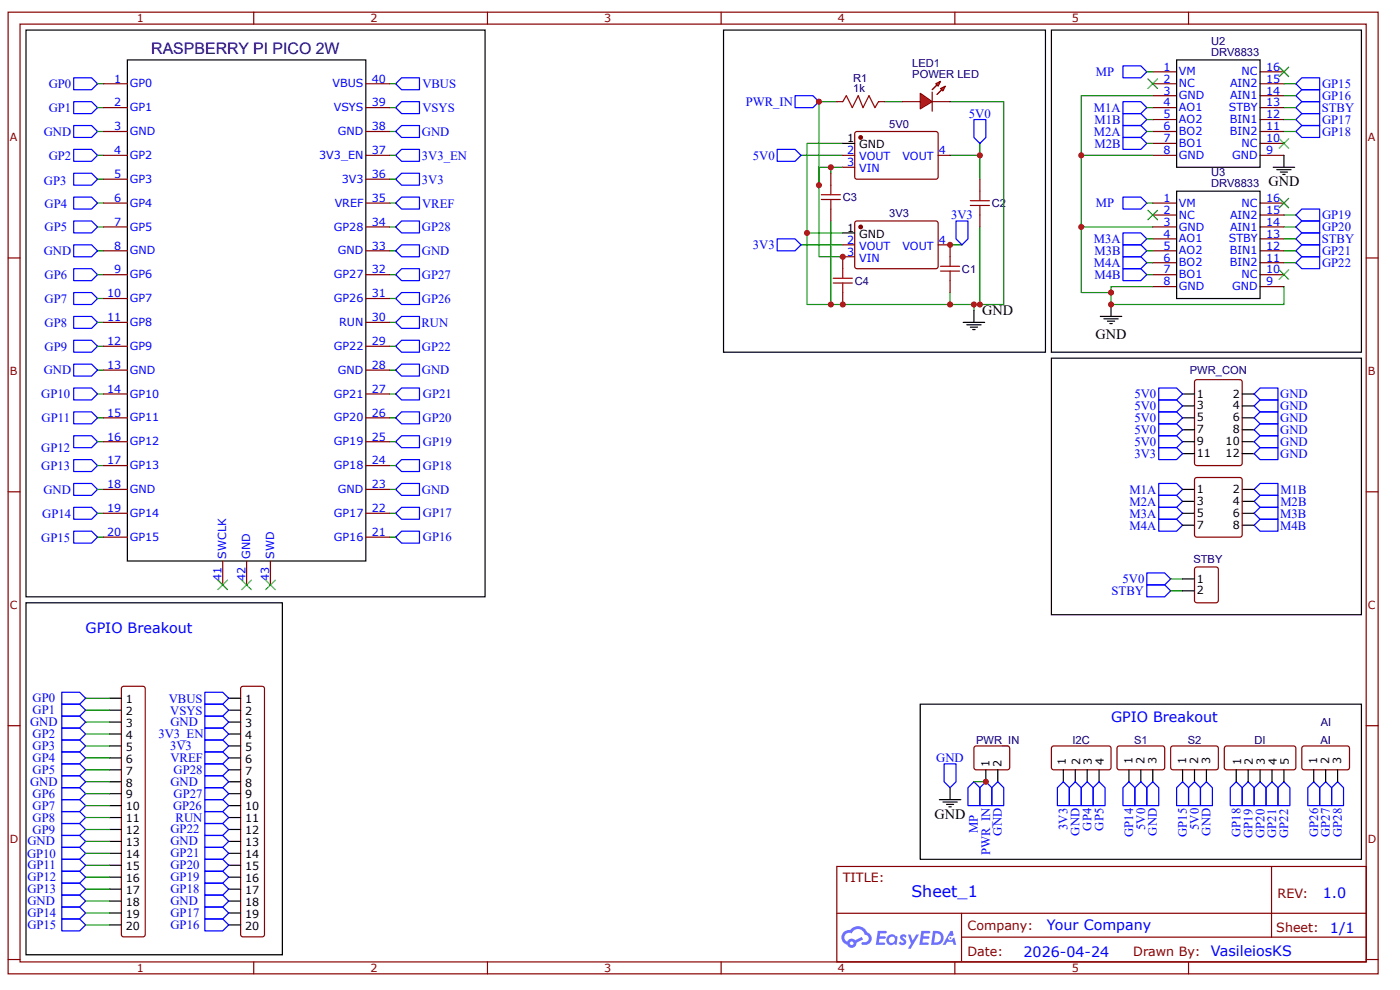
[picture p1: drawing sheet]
<svg xmlns="http://www.w3.org/2000/svg" width="297mm" height="210mm" viewBox="0 0 297 210" stroke-linecap="round" stroke-linejoin="round" font-family="sans-serif">
<g fill="none" stroke="#800" stroke-width=".25">
<path d="M1.7 2.6h290.7v203.9h-290.7zM4.3 5.1h285.5v198.8h-285.5zM53.8 2.6v2.5M103.4 2.6v2.5M153 2.6v2.5M202.6 2.6v2.5M252.1 2.6v2.5M1.7 54.7h2.6M289.8 54.7h2.6M1.7 104.3h2.6M289.8 104.3h2.6M1.7 153.8h2.6"/>
<path d="M289.8 153.8h2.6M177.5 183.7h112.3v20.2h-112.3zM177.6 193.6h112.1M204 198.7h85.7M204 193.6v10.1M269.8 183.7v15M1.7 203.4h2.6M53.8 203.9v2.6M103.4 203.9v2.6M153 203.9v2.6M202.6 203.9v2.6M252.1 203.9v2.6"/>
<path d="M289.8 203.4h2.6"/>
</g>
<g fill="#58f">
<path d="M191.1 198.2l.5-.1 .4 .1 .3 .2-.2 .5a.33 .33 0 0 0-.3-.3 .33 .33 0 0 0-.3 .1v.1a.85 .85 0 0 1 .7 .6 .85 .85 0 0 1-.3 .9l-.7 .1-.6-.4 .4-.4 .5 .3 .2-.1v-.2a.88 .88 0 0 1-.6-1.4z"/>
<path d="M192.6 198.1h.6l.4 1.3 .8-1.3h.6l-1.8 3h-.6l.7-1.1z"/>
<path d="M186.2 197.4h1.7l.2 .1-.1 .3-1.3 .1-.1 .6h1.1l.2 .3-.2 .2h-1.1l-.2 .8h1.3l.1 .3-.1 .2h-1.9z"/>
<path d="M195.5 197.4h1.6l.2 .1v.3l-1.3 .1-.1 .6h1.1l.2 .3-.3 .2h-1.1l-.1 .8h1.2l.1 .3-.1 .2h-1.9z"/>
<path d="M201.6 197.4h.5l.2 .9-.4 .2a.49 .49 0 0 0-.7 .2 .49 .49 0 0 0 .3 .7 .49 .49 0 0 0 .6-.5l.4-.2 .4 1.6h-.6l-.2-.6h-1.2l-.3 .6h-.6z"/>
<path d="M197.9 197.4l-.4 2.9h1a1.51 1.51 0 0 0 1.7-1.5 1.51 1.51 0 0 0-1.8-1.4zM198.4 197.9a1.02 1.02 0 0 1 1.2 1.1 1.02 1.02 0 0 1-1.4 .8z"/>
<path d="M188.5 198.4a1.11 1.11 0 0 0-.3 1.5 1.11 1.11 0 0 0 1.6 .3l.4 .1 .2-1.6-.4-.2a1.01 1.01 0 0 0-1.5-.1zM188.5 199.2a.66 .66 0 0 1 1.3 0 .66 .66 0 0 1-1.3 0z"/>
<path d="M179 197.6a1.58 1.58 0 0 0 .7 2.7 1.01 1.01 0 0 0 1.2 .6 1.01 1.01 0 0 0 .8-1l1.4-.7-.3-.6-1.4 .7a1.02 1.02 0 0 0-1.7 .4 .99 .99 0 0 1-.4-1.4 .99 .99 0 0 1 1.4-.4 1.48 1.48 0 0 1 1.5-.9 1.48 1.48 0 0 1 1.3 1.2 .82 .82 0 0 1 .8 1 .82 .82 0 0 1-1.2 .5l-.3 .2v.3a1.4 1.4 0 0 0 2-.6 1.4 1.4 0 0 0-.9-2 2.19 2.19 0 0 0-3.6-.4l-.8 .1zM180.3 200a.4 .4 0 0 1 .8 0 .4 .4 0 0 1-.8 0z"/>
<circle cx="201.6" cy="198.9" r=".19"/>
</g>
<g fill="none" stroke="#080" stroke-width=".25">
<path d="M20.7 17.8h1.3M82.7 17.8h1.2M243.3 15.2h1.3M272.4 17.8h2.5M20.7 27.9h1.3M20.7 32.9h1.3M20.7 22.8h1.3M20.7 38h1.3M82.7 27.9h1.2M82.7 32.9h1.2M82.7 22.8h1.2M82.7 38h1.2"/>
<path d="M169.9 32.9h8.9M176.3 35.5v1.2M177.5 21.6h-3.8v17.7M178.8 35.5h-5.1v18.9h5.1M178.8 30.4h-7.6v19M201.6 32.9h6.3v5.1M207.9 30.4v2.5M243.3 27.9h1.3M243.3 22.8h1.3M243.3 25.3h1.3M243.3 30.4h1.3M244.6 32.9h-15.2v29.1h6.3v2.6h36.7v-3.8"/>
<path d="M244.6 20.3h-15.2v12.6M272.4 27.9h2.5M272.4 22.8h2.5M272.4 25.3h2.5M272.4 20.3h2.5M20.7 48.1h1.3M20.7 53.2h1.3M20.7 43.1h1.3M20.7 58.2h1.3M82.7 48.1h1.2M82.7 53.2h1.2M82.7 43.1h1.2"/>
<path d="M82.7 58.2h1.2M169.9 51.9h8.9M176.3 46.8v17.8M201.6 51.9h2.5M207.9 48.1v16.5M229.4 48.1h15.2M243.3 53.2h1.3M243.3 55.7h1.3M243.3 43.1h1.3M243.3 58.2h1.3M243.3 50.6h1.3M272.4 45.6h2.5"/>
<path d="M272.4 48.1h2.5M272.4 53.2h2.5M272.4 55.7h2.5M272.4 50.6h2.5M20.7 63.3h1.3M20.7 68.4h1.3M20.7 73.4h1.3M20.7 78.5h1.3M82.7 63.3h1.2M82.7 68.4h1.2M82.7 73.4h1.2M82.7 78.5h1.2"/>
<path d="M201.6 62v2.6M244.6 60.8h-8.9v1.2M20.7 83.5h1.3M20.7 88.6h1.3M20.7 93.6h1.3M20.7 98.7h1.3M82.7 83.5h1.2M82.7 88.6h1.2M82.7 93.6h1.2M82.7 98.7h1.2M20.7 108.8h1.3M20.7 113.9h1.3"/>
<path d="M20.7 103.8h1.3M82.7 108.8h1.2M82.7 113.9h1.2M82.7 103.8h1.2M248.4 122.7h2.5M248.4 125.3h2.5M206.6 165.7h2.5"/>
</g>
<g fill="none" stroke="#00f" stroke-width=".25">
<path d="M15.6 16.5h3.8l1.3 1.3-1.3 1.2h-3.8zM83.9 17.8l1.3-1.3h3.8v2.5h-3.8zM238.2 14h3.8l1.3 1.2-1.3 1.3h-3.8zM274.9 17.8l1.3-1.3h3.8v2.5h-3.8zM15.6 21.6h3.8l1.3 1.2-1.3 1.3h-3.8zM15.6 31.7h3.8l1.3 1.2-1.3 1.3h-3.8zM15.6 36.7h3.8l1.3 1.3-1.3 1.3h-3.8zM15.6 26.6h3.8l1.3 1.3-1.3 1.2h-3.8zM83.9 38l1.3-1.3h3.8v2.6h-3.8zM83.9 22.8l1.3-1.2h3.8v2.5h-3.8zM83.9 32.9l1.3-1.2h3.8v2.5h-3.8zM83.9 27.9l1.3-1.3h3.8v2.5h-3.8z"/>
<path d="M164.9 31.7h3.8l1.2 1.2-1.2 1.3h-3.8zM168.7 20.3h3.8l1.2 1.3-1.2 1.2h-3.8zM206.6 25.3h2.5v3.8l-1.2 1.3-1.3-1.3zM238.2 26.6h3.8l1.3 1.3-1.3 1.2h-3.8zM238.2 24.1h3.8l1.3 1.2-1.3 1.3h-3.8zM238.2 29.1h3.8l1.3 1.3-1.3 1.3h-3.8zM238.2 21.6h3.8l1.3 1.2-1.3 1.3h-3.8zM274.9 25.3l1.3-1.2h3.8v2.5h-3.8zM274.9 27.9l1.3-1.3h3.8v2.5h-3.8zM274.9 20.3l1.3-1.3h3.8v2.6h-3.8zM274.9 22.8l1.3-1.2h3.8v2.5h-3.8zM15.6 41.8h3.8l1.3 1.3-1.3 1.2h-3.8z"/>
<path d="M15.6 46.8h3.8l1.3 1.3-1.3 1.3h-3.8zM15.6 57h3.8l1.3 1.2-1.3 1.3h-3.8zM15.6 51.9h3.8l1.3 1.3-1.3 1.2h-3.8zM83.9 58.2l1.3-1.2h3.8v2.5h-3.8zM83.9 48.1l1.3-1.3h3.8v2.6h-3.8zM83.9 43.1l1.3-1.3h3.8v2.5h-3.8zM83.9 53.2l1.3-1.3h3.8v2.5h-3.8zM164.9 50.6h3.8l1.2 1.3-1.2 1.3h-3.8zM202.8 46.8h2.6v3.8l-1.3 1.3-1.3-1.3zM238.2 57h3.8l1.3 1.2-1.3 1.3h-3.8zM238.2 54.4h3.8l1.3 1.3-1.3 1.3h-3.8zM238.2 51.9h3.8l1.3 1.3-1.3 1.2h-3.8z"/>
<path d="M238.2 49.4h3.8l1.3 1.2-1.3 1.3h-3.8zM238.2 41.8h3.8l1.3 1.3-1.3 1.2h-3.8zM274.9 45.6l1.3-1.3h3.8v2.5h-3.8zM274.9 48.1l1.3-1.3h3.8v2.6h-3.8zM274.9 53.2l1.3-1.3h3.8v2.5h-3.8zM274.9 55.7l1.3-1.3h3.8v2.6h-3.8zM274.9 50.6l1.3-1.2h3.8v2.5h-3.8zM15.6 62h3.8l1.3 1.3-1.3 1.3h-3.8zM15.6 67.1h3.8l1.3 1.3-1.3 1.2h-3.8zM15.6 72.1h3.8l1.3 1.3-1.3 1.3h-3.8zM15.6 77.2h3.8l1.3 1.3-1.3 1.2h-3.8zM83.9 73.4l1.3-1.3h3.8v2.6h-3.8z"/>
<path d="M83.9 63.3l1.3-1.3h3.8v2.6h-3.8zM83.9 68.4l1.3-1.3h3.8v2.5h-3.8zM83.9 78.5l1.3-1.3h3.8v2.5h-3.8zM15.6 82.3h3.8l1.3 1.2-1.3 1.3h-3.8zM15.6 87.3h3.8l1.3 1.3-1.3 1.3h-3.8zM15.6 92.4h3.8l1.3 1.2-1.3 1.3h-3.8zM15.6 97.4h3.8l1.3 1.3-1.3 1.3h-3.8zM83.9 98.7l1.3-1.3h3.8v2.6h-3.8zM83.9 93.6l1.3-1.2h3.8v2.5h-3.8zM83.9 88.6l1.3-1.3h3.8v2.6h-3.8zM83.9 83.5l1.3-1.2h3.8v2.5h-3.8zM245.8 94.9h3.8l1.3 1.3-1.3 1.2h-3.8z"/>
<path d="M245.8 92.4h3.8l1.3 1.2-1.3 1.3h-3.8zM245.8 89.9h3.8l1.3 1.2-1.3 1.3h-3.8zM245.8 87.3h3.8l1.3 1.3-1.3 1.3h-3.8zM245.8 84.8h3.8l1.3 1.3-1.3 1.2h-3.8zM245.8 82.3h3.8l1.3 1.2-1.3 1.3h-3.8zM266.1 96.2l1.2-1.3h3.8v2.5h-3.8zM266.1 93.6l1.2-1.2h3.8v2.5h-3.8zM266.1 91.1l1.2-1.2h3.8v2.5h-3.8zM266.1 88.6l1.2-1.3h3.8v2.6h-3.8zM266.1 86.1l1.2-1.3h3.8v2.5h-3.8zM266.1 83.5l1.2-1.2h3.8v2.5h-3.8zM15.6 107.6h3.8l1.3 1.2-1.3 1.3h-3.8z"/>
<path d="M15.6 112.6h3.8l1.3 1.3-1.3 1.2h-3.8zM15.6 102.5h3.8l1.3 1.3-1.3 1.2h-3.8zM83.9 113.9l1.3-1.3h3.8v2.5h-3.8zM83.9 108.8l1.3-1.2h3.8v2.5h-3.8zM83.9 103.8l1.3-1.3h3.8v2.5h-3.8zM245.8 102.5h3.8l1.3 1.3-1.3 1.2h-3.8zM245.8 105h3.8l1.3 1.3-1.3 1.3h-3.8zM245.8 107.6h3.8l1.3 1.2-1.3 1.3h-3.8zM245.8 110.1h3.8l1.3 1.3-1.3 1.2h-3.8zM266.1 103.8l1.2-1.3h3.8v2.5h-3.8zM266.1 106.3l1.2-1.3h3.8v2.6h-3.8zM266.1 108.8l1.2-1.2h3.8v2.5h-3.8z"/>
<path d="M266.1 111.4l1.2-1.3h3.8v2.5h-3.8zM243.3 121.5h3.8l1.3 1.2-1.3 1.3h-3.8zM243.3 124h3.8l1.3 1.3-1.3 1.2h-3.8zM13.1 146.8h3.8l1.3 1.2-1.3 1.3h-3.8zM13.1 149.3h3.8l1.3 1.3-1.3 1.2h-3.8zM13.1 154.4h3.8l1.3 1.2-1.3 1.3h-3.8zM13.1 156.9h3.8l1.3 1.2-1.3 1.3h-3.8zM13.1 159.4h3.8l1.3 1.3-1.3 1.2h-3.8zM13.1 151.8h3.8l1.3 1.3-1.3 1.3h-3.8zM43.5 146.8h3.8l1.2 1.2-1.2 1.3h-3.8zM43.5 149.3h3.8l1.2 1.3-1.2 1.2h-3.8zM43.5 154.4h3.8l1.2 1.2-1.2 1.3h-3.8z"/>
<path d="M43.5 156.9h3.8l1.2 1.2-1.2 1.3h-3.8zM43.5 159.4h3.8l1.2 1.3-1.2 1.2h-3.8zM43.5 151.8h3.8l1.2 1.3-1.2 1.3h-3.8zM13.1 161.9h3.8l1.3 1.3-1.3 1.3h-3.8zM13.1 167h3.8l1.3 1.3-1.3 1.2h-3.8zM13.1 169.5h3.8l1.3 1.3-1.3 1.3h-3.8zM13.1 172.1h3.8l1.3 1.2-1.3 1.3h-3.8zM13.1 174.6h3.8l1.3 1.3-1.3 1.2h-3.8zM13.1 177.1h3.8l1.3 1.3-1.3 1.3h-3.8zM13.1 179.7h3.8l1.3 1.2-1.3 1.3h-3.8zM13.1 164.5h3.8l1.3 1.2-1.3 1.3h-3.8zM43.5 179.7h3.8l1.2 1.2-1.2 1.3h-3.8z"/>
<path d="M43.5 174.6h3.8l1.2 1.3-1.2 1.2h-3.8zM43.5 177.1h3.8l1.2 1.3-1.2 1.3h-3.8zM43.5 172.1h3.8l1.2 1.2-1.2 1.3h-3.8zM43.5 167h3.8l1.2 1.3-1.2 1.2h-3.8zM43.5 169.5h3.8l1.2 1.3-1.2 1.3h-3.8zM43.5 164.5h3.8l1.2 1.2-1.2 1.3h-3.8zM43.5 161.9h3.8l1.2 1.3-1.2 1.3h-3.8zM200.3 161.9h2.5v3.8l-1.2 1.3-1.3-1.3zM206.6 165.7l1.3 1.3v3.8h-2.5v-3.8zM209.1 165.7l1.3 1.3v3.8h-2.5v-3.8zM211.7 165.7l1.2 1.3v3.8h-2.5v-3.8zM225.6 165.7l1.3 1.3v3.8h-2.6v-3.8z"/>
<path d="M228.1 165.7l1.3 1.3v3.8h-2.5v-3.8zM230.6 165.7l1.3 1.3v3.8h-2.5v-3.8zM233.2 165.7l1.2 1.3v3.8h-2.5v-3.8zM239.5 165.7l1.3 1.3v3.8h-2.6v-3.8zM242 165.7l1.3 1.3v3.8h-2.5v-3.8zM244.6 165.7l1.2 1.3v3.8h-2.5v-3.8zM250.9 165.7l1.2 1.3v3.8h-2.5v-3.8zM253.4 165.7l1.3 1.3v3.8h-2.6v-3.8zM255.9 165.7l1.3 1.3v3.8h-2.5v-3.8zM262.3 165.7l1.2 1.3v3.8h-2.5v-3.8zM264.8 165.7l1.3 1.3v3.8h-2.6v-3.8zM267.3 165.7l1.3 1.3v3.8h-2.5v-3.8z"/>
<path d="M269.9 165.7l1.2 1.3v3.8h-2.5v-3.8zM272.4 165.7l1.3 1.3v3.8h-2.6v-3.8zM278.7 165.7l1.3 1.3v3.8h-2.6v-3.8zM281.2 165.7l1.3 1.3v3.8h-2.5v-3.8zM283.8 165.7l1.2 1.3v3.8h-2.5v-3.8zM13.1 189.8h3.8l1.3 1.2-1.3 1.3h-3.8zM13.1 182.2h3.8l1.3 1.2-1.3 1.3h-3.8zM13.1 184.7h3.8l1.3 1.3-1.3 1.2h-3.8zM13.1 187.2h3.8l1.3 1.3-1.3 1.3h-3.8zM13.1 192.3h3.8l1.3 1.3-1.3 1.2h-3.8zM13.1 194.8h3.8l1.3 1.3-1.3 1.3h-3.8zM43.5 194.8h3.8l1.2 1.3-1.2 1.3h-3.8z"/>
<path d="M43.5 192.3h3.8l1.2 1.3-1.2 1.2h-3.8zM43.5 187.2h3.8l1.2 1.3-1.2 1.3h-3.8zM43.5 184.7h3.8l1.2 1.3-1.2 1.2h-3.8zM43.5 182.2h3.8l1.2 1.2-1.2 1.3h-3.8zM43.5 189.8h3.8l1.2 1.2-1.2 1.3h-3.8z"/>
</g>
<g fill="none" stroke="#800" stroke-width=".25">
<path d="M22 17.8h5M77.6 17.8h5.1M244.6 17.8h5M244.6 15.2h5M267.3 17.8h5.1M267.3 15.2h5.1M22 22.8h5M22 27.9h5M22 32.9h5M22 38h5M77.6 22.8h5.1M77.6 27.9h5.1"/>
<path d="M77.6 32.9h5.1M77.6 38h5.1M176.3 36.7v2.6M244.6 22.8h5M244.6 27.9h5M244.6 32.9h5M244.6 20.3h5M244.6 25.3h5M244.6 30.4h5M267.3 22.8h5.1M267.3 27.9h5.1M267.3 32.9h5.1"/>
<path d="M267.3 20.3h5.1M267.3 25.3h5.1M267.3 30.4h5.1M22 43.1h5M22 48.1h5M22 53.2h5M22 58.2h5M77.6 43.1h5.1M77.6 48.1h5.1M77.6 53.2h5.1M77.6 58.2h5.1M176.3 44.3v2.5"/>
<path d="M178.8 54.4v2.6M181.5 47l.3-.2 17 .1 .2 .5-.1 9.3-.4 .3-17-.1-.2-.4v-9.1zM244.6 43.1h5M244.6 48.1h5M244.6 53.2h5M244.6 58.2h5M244.6 45.6h5M244.6 50.6h5M244.6 55.7h5M267.3 43.1h5.1M267.3 48.1h5.1M267.3 53.2h5.1"/>
<path d="M267.3 58.2h5.1M267.3 45.6h5.1M267.3 50.6h5.1M267.3 55.7h5.1M22 63.3h5M22 68.4h5M22 73.4h5M22 78.5h5M77.6 63.3h5.1M77.6 68.4h5.1M77.6 73.4h5.1M77.6 78.5h5.1"/>
<path d="M178.8 62v2.6M244.6 60.8h5M267.3 60.8h5.1M22 83.5h5M22 88.6h5M22 93.6h5M22 98.7h5M77.6 83.5h5.1M77.6 88.6h5.1M77.6 93.6h5.1M77.6 98.7h5.1M253.6 80.6l.3-.1h9.1l.4 .2 .1 17.5-.2 .4-9.4 .1-.4-.2-.1-17.5z"/>
<path d="M22 103.8h5M22 108.8h5M22 113.9h5M47.3 118.9v5.1M52.3 118.9v5.1M57.4 118.9v5.1M77.6 103.8h5.1M77.6 108.8h5.1M77.6 113.9h5.1M253.6 101.4l.3-.2h9.1l.4 .3 .1 11.9-.2 .4-9.4 .1-.4-.2-.1-12zM253.6 120.4l.3-.2h4.1l.4 .2 .1 6.9-.3 .4-4.3 .1-.4-.2-.1-6.9zM25.9 145.6l.4-.1h4l.4 .1 .1 .4v52.1l-.1 .4-.4 .1h-4.1l-.4-.2v-.3v-52.1z"/>
<path d="M51.2 145.6l.4-.1h4l.4 .1 .1 .4v52.1l-.1 .4-.4 .1h-4.1l-.4-.2-.1-.3v-52.1zM206.8 158.3l.3-.2 6.9 .1 .2 .5-.1 4.3-.4 .2-6.9-.1-.2-.4v-4zM223.2 158.3l.4-.2 11.8 .1 .3 .5v4.2l-.5 .3h-11.8l-.3-.5v-4zM237.1 158.3l.4-.2 9.3 .1 .3 .5v4.2l-.5 .3h-9.3l-.3-.5v-4zM248.5 158.3l.4-.2 9.3 .1 .3 .5-.1 4.2-.4 .3h-9.3l-.3-.5v-4zM259.9 158.3l.3-.2 14.3 .1 .3 .2 .1 .3v4.1l-.2 .3-.3 .1h-14.3l-.3-.2-.1-.3v-4zM276.3 158.3l.4-.2 9.3 .1 .3 .5v4.2l-.5 .3h-9.3l-.3-.5v-4z"/>
</g>
<g fill="none" stroke="#000" stroke-width=".25">
<path d="M27 12.7h50.6v106.2h-50.6zM249.6 12.7h17.7v22.8h-17.7zM270.1 35.5h4.6M270.9 36h3M271.6 36.5h1.5M272.1 37h.5M272.4 32.9v2.6M249.6 40.5h17.7v22.8h-17.7zM233.4 67.1h4.6M234.2 67.6h3M234.9 68.1h1.6M235.5 68.6h.5"/>
<path d="M235.7 64.6v2.5M250.9 83.5h2.5M250.9 86.1h2.5M250.9 88.6h2.5M250.9 91.1h2.5M250.9 93.6h2.5M250.9 96.2h2.5M263.5 83.5h2.6M263.5 86.1h2.6M263.5 88.6h2.6M263.5 91.1h2.6M263.5 93.6h2.6"/>
<path d="M263.5 96.2h2.6M250.9 103.8h2.5M250.9 106.3h2.5M250.9 108.8h2.5M250.9 111.4h2.5M263.5 103.8h2.6M263.5 106.3h2.6M263.5 108.8h2.6M263.5 111.4h2.6M250.9 122.7h2.5M250.9 125.3h2.5M23.2 148h2.6"/>
<path d="M23.2 150.6h2.6M23.2 153.1h2.6M23.2 155.6h2.6M23.2 158.1h2.6M48.5 148h2.5M48.5 150.6h2.5M48.5 153.1h2.5M48.5 155.6h2.5M48.5 158.1h2.5M23.2 160.7h2.6M23.2 163.2h2.6M23.2 165.7h2.6"/>
<path d="M23.2 168.3h2.6M23.2 170.8h2.6M23.2 173.3h2.6M23.2 175.9h2.6M23.2 178.4h2.6M48.5 160.7h2.5M48.5 163.2h2.5M48.5 165.7h2.5M48.5 168.3h2.5M48.5 170.8h2.5M48.5 173.3h2.5M48.5 175.9h2.5"/>
<path d="M48.5 178.4h2.5M199.3 169.5h4.5M200 170h3.1M200.8 170.5h1.5M201.3 171.1h.5M201.6 167v2.5M209.1 163.2v2.5M211.7 163.2v2.5M225.6 163.2v2.5M228.1 163.2v2.5M230.6 163.2v2.5M233.2 163.2v2.5"/>
<path d="M239.5 163.2v2.5M242 163.2v2.5M244.6 163.2v2.5M250.9 163.2v2.5M253.4 163.2v2.5M255.9 163.2v2.5M262.3 163.2v2.5M264.8 163.2v2.5M267.3 163.2v2.5M269.9 163.2v2.5M272.4 163.2v2.5M278.7 163.2v2.5"/>
<path d="M281.2 163.2v2.5M283.8 163.2v2.5M23.2 180.9h2.6M23.2 183.4h2.6M23.2 186h2.6M23.2 188.5h2.6M23.2 191h2.6M23.2 193.6h2.6M23.2 196.1h2.6M48.5 180.9h2.5M48.5 183.4h2.5M48.5 186h2.5"/>
<path d="M48.5 188.5h2.5M48.5 191h2.5M48.5 193.6h2.5M48.5 196.1h2.5"/>
</g>
<g fill="#000">
<path d="M243.5 16.7l2.1 2.1zM245.6 16.7l-2.1 2.1z"/>
<path d="M271.4 14.2l2 2zM273.4 14.2l-2 2z"/>
<path d="M271.4 29.4l2 2zM273.4 29.4l-2 2z"/>
<path d="M243.5 44.6l2.1 2zM245.6 44.6l-2.1 2z"/>
<path d="M271.4 42l2 2.1zM273.4 42l-2 2.1z"/>
<path d="M271.4 57.2l2 2zM273.4 57.2l-2 2z"/>
<path d="M46.2 123l2.1 2zM48.3 123l-2.1 2z"/>
<path d="M51.3 123l2 2zM53.3 123l-2 2z"/>
<path d="M56.4 123l2 2zM58.4 123l-2 2z"/>
</g>
<g fill="none" stroke="#3c3" stroke-width=".25">
<path d="M243.5 16.7l2.1 2.1M245.6 16.7l-2.1 2.1M271.4 14.2l2 2M273.4 14.2l-2 2M271.4 29.4l2 2M273.4 29.4l-2 2M243.5 44.6l2.1 2M245.6 44.6l-2.1 2M271.4 42l2 2.1M271.4 57.2l2 2M273.4 42l-2 2.1M273.4 57.2l-2 2"/>
<path d="M46.2 123l2.1 2M48.3 123l-2.1 2M51.3 123l2 2M53.3 123l-2 2M56.4 123l2 2M58.4 123l-2 2"/>
</g>
<path d="M176.3 39.3v2M174.2 42.3h4.1M174.2 41.3h4.1M176.3 42.3v2M176.8 59h4M178.8 57v2M176.8 60h4M178.8 60v2" fill="none" stroke="#a00000" stroke-width=".25"/>
<circle cx="182.6" cy="48.1" r=".38" fill="#800"/>
<g fill="none" stroke="#800" stroke-width=".25">
<path d="M181.5 28l.3-.1 17 .1 .2 .4-.1 9.4-.4 .2-17-.1-.2-.4v-9.1zM178.8 51.9h2.5M178.8 54.4h2.5M199 51.9h2.6"/>
<circle cx="182.6" cy="48.1" r=".38"/>
</g>
<path d="M178.8 49.4h2.5" fill="none" stroke="#000" stroke-width=".25"/>
<circle cx="182.6" cy="29.1" r=".38" fill="#800"/>
<g fill="none" stroke="#800" stroke-width=".25">
<path d="M178.8 32.9h2.5M178.8 35.5h2.5M199 32.9h2.6M207.9 38v2.5M201.6 51.9v2.5M201.6 59.5v2.5M207.9 45.6v2.5"/>
<circle cx="182.6" cy="29.1" r=".38"/>
</g>
<path d="M178.8 30.4h2.5" fill="none" stroke="#000" stroke-width=".25"/>
<path d="M199.5 57.5h4.1M199.5 56.5h4.1M201.6 54.4v2.1M201.6 57.5v2M205.9 43.6h4M205.9 42.5h4M207.9 40.5v2M207.9 43.6v2" fill="none" stroke="#a00000" stroke-width=".25"/>
<path d="M187.6 21.6h3.8M201.6 21.6h11.3v43h-6.3v1.2M178.8 49.4h-7.6v15.2h35.4" fill="none" stroke="#080" stroke-width=".25"/>
<path d="M195.2 19.8l2.6 1.8-2.6 1.5z" fill="#f00"/>
<path d="M195.2 19.8l2.6 1.8-2.6 1.5zM197.8 19.5v4.1" fill="none" stroke="#800" stroke-width=".25"/>
<path d="M197.8 19l1-1z" fill="#800"/>
<path d="M198.8 18l-1 1" fill="none" stroke="#800" stroke-width=".25"/>
<path d="M199.8 19l-1 1z" fill="#800"/>
<path d="M199.8 19l-1 1" fill="none" stroke="#800" stroke-width=".25"/>
<path d="M198.5 17.8l1-.5-.5 1z" fill="#f00"/>
<path d="M198.5 17.8l1-.5-.5 1z" fill="none" stroke="#800" stroke-width=".25"/>
<path d="M199.5 18.8l1-.5-.5 1z" fill="#f00"/>
<path d="M199.5 18.8l1-.5-.5 1zM177.5 21.6h1.3M186.4 21.6h1.2M191.4 21.6h3.8M197.8 21.6h3.8" fill="none" stroke="#800" stroke-width=".25"/>
<path d="M5.5 6.4h97.4v120.1h-97.4zM153.5 6.4h68.3v68.3h-68.3zM223.1 6.4h65.7v68.3h-65.7zM204.3 68.4h4.6M205.1 68.9h3M205.9 69.4h1.5M206.4 69.9h.5M206.6 65.8v2.6M223.1 75.9h65.7v54.4h-65.7zM5.5 127.8h54.4v74.6h-54.4zM195.2 149.3h93.6v32.9h-93.6z" fill="none" stroke="#000" stroke-width=".25"/>
<path d="M178.8 21.6l.8-1.3 1.2 2.5 1.3-2.5 1 2.5 1.3-2.5 1.2 2.5 .8-1.2" fill="none" stroke="#a00000" stroke-width=".25"/>
<g fill="none" stroke="#080" stroke-width=".25">
<path d="M18.2 148h5M18.2 150.6h5M18.2 153.1h5M18.2 155.6h5M18.2 158.1h5M18.2 160.7h5M18.2 163.2h5M18.2 165.7h5M18.2 168.3h5M18.2 170.8h5M18.2 173.3h5M18.2 175.9h5"/>
<path d="M18.2 178.4h5M18.2 180.9h5M18.2 183.4h5M18.2 186h5M18.2 188.5h5M18.2 191h5M18.2 193.6h5M18.2 196.1h5"/>
</g>
<g fill="#c00">
<circle cx="235.7" cy="64.6" r=".63"/>
<circle cx="229.4" cy="32.9" r=".63"/>
<circle cx="229.4" cy="48.1" r=".63"/>
<circle cx="235.7" cy="62" r=".63"/>
<circle cx="209.1" cy="165.7" r=".63"/>
<circle cx="201.6" cy="51.9" r=".63"/>
<circle cx="173.7" cy="21.6" r=".63"/>
<circle cx="207.9" cy="32.9" r=".63"/>
<circle cx="178.8" cy="54.4" r=".63"/>
<circle cx="178.8" cy="64.6" r=".63"/>
<circle cx="176.3" cy="64.6" r=".63"/>
<circle cx="176.3" cy="35.5" r=".63"/>
<circle cx="207.9" cy="64.6" r=".63"/>
<circle cx="201.6" cy="64.6" r=".63"/>
<circle cx="173.7" cy="39.3" r=".63"/>
<circle cx="171.2" cy="49.4" r=".63"/>
<circle cx="206.6" cy="64.6" r=".63"/>
</g>
<text font-size="3.4" fill="#000080" x="32.1" y="11.4">RASPBERRY PI PICO 2W</text>
<text font-size="3.4" fill="#00f" x="193.4" y="190.2">Sheet_1</text>
<g font-size="3">
<text x="269.1" y="39.5">GND</text>
<text x="208.4" y="66.9">GND</text>
<text x="232.4" y="72">GND</text>
<text x="198.3" y="173.6">GND</text>
</g>
<g font-size="3" fill="#00f">
<text x="18.2" y="134.1">GPIO Breakout</text>
<text x="235.7" y="153.1">GPIO Breakout</text>
<text x="280.6" y="190.3">1.0</text>
<text x="222.1" y="197.2">Your Company</text>
<text x="282.2" y="197.7">1/1</text>
<text x="217.1" y="202.8">2026-04-24</text>
<text x="256.9" y="202.7">VasileiosKS</text>
</g>
<g font-size="2.7" fill="#00f">
<text x="232.5" y="16.1">MP</text>
<text x="10.3" y="18.7">GP0</text>
<text x="10.3" y="23.7">GP1</text>
<text x="89.6" y="23.7">VSYS</text>
<text x="89.6" y="18.7">VBUS</text>
<text x="158.2" y="22.4">PWR_IN</text>
<text x="232" y="23.7">M1A</text>
<text x="280.4" y="23.7">STBY</text>
<text x="280.5" y="18.7">GP15</text>
<text x="280.5" y="21.2">GP16</text>
<text x="9.3" y="28.8">GND</text>
<text x="89.5" y="28.8">GND</text>
<text x="205.6" y="25">5V0</text>
<text x="232" y="28.8">M2A</text>
<text x="232.2" y="26.2">M1B</text>
<text x="280.5" y="26.3">GP17</text>
<text x="280.5" y="28.8">GP18</text>
<text x="10.3" y="33.8">GP2</text>
<text x="89.5" y="33.8">3V3_EN</text>
<text x="159.7" y="33.8">5V0</text>
<text x="232.2" y="31.3">M2B</text>
<text x="9.3" y="39.3">GP3</text>
<text x="89.5" y="39">3V3</text>
<text x="9.4" y="44">GP4</text>
<text x="89.6" y="44">VREF</text>
<text x="201.8" y="46.5">3V3</text>
<text x="232.5" y="43.9">MP</text>
<text x="280.5" y="46.5">GP19</text>
<text x="9.4" y="49.1">GP5</text>
<text x="89.5" y="49">GP28</text>
<text x="159.7" y="52.8">3V3</text>
<text x="232" y="51.6">M3A</text>
<text x="280.4" y="51.6">STBY</text>
<text x="280.5" y="49">GP20</text>
<text x="9.3" y="54.1">GND</text>
<text x="9.4" y="59.2">GP6</text>
<text x="89.5" y="59.1">GP27</text>
<text x="89.5" y="54.1">GND</text>
<text x="232" y="56.6">M4A</text>
<text x="232.2" y="59.1">M4B</text>
<text x="232.2" y="54.1">M3B</text>
<text x="280.5" y="54.1">GP21</text>
<text x="280.5" y="56.6">GP22</text>
<text x="9.4" y="64.2">GP7</text>
<text x="89.5" y="64.2">GP26</text>
<text x="9.4" y="69.3">GP8</text>
<text x="89.4" y="69.3">RUN</text>
<text x="9.4" y="74.3">GP9</text>
<text x="89.5" y="74.3">GP22</text>
<text x="9.3" y="79.4">GND</text>
<text x="89.5" y="79.4">GND</text>
<text x="8.8" y="84.5">GP10</text>
<text x="8.8" y="89.5">GP11</text>
<text x="89.7" y="89.5">GP20</text>
<text x="89.7" y="84.4">GP21</text>
<text x="240.7" y="89.5">5V0</text>
<text x="240.7" y="87">5V0</text>
<text x="240.7" y="84.4">5V0</text>
<text x="271.6" y="89.5">GND</text>
<text x="271.6" y="87">GND</text>
<text x="271.6" y="84.5">GND</text>
<text x="8.8" y="95.8">GP12</text>
<text x="89.7" y="94.5">GP19</text>
<text x="240.7" y="94.6">5V0</text>
<text x="240.7" y="92">5V0</text>
<text x="271.6" y="94.6">GND</text>
<text x="271.6" y="92.1">GND</text>
<text x="8.8" y="99.6">GP13</text>
<text x="89.7" y="99.6">GP18</text>
<text x="240.7" y="97.1">3V3</text>
<text x="271.6" y="97.1">GND</text>
<text x="9.2" y="104.8">GND</text>
<text x="89.5" y="104.7">GND</text>
<text x="239.6" y="104.7">M1A</text>
<text x="239.6" y="107.2">M2A</text>
<text x="271.6" y="104.7">M1B</text>
<text x="271.6" y="107.2">M2B</text>
<text x="9" y="109.7">GP14</text>
<text x="89.7" y="109.7">GP17</text>
<text x="239.6" y="109.7">M3A</text>
<text x="239.6" y="112.3">M4A</text>
<text x="271.6" y="109.7">M3B</text>
<text x="271.6" y="112.3">M4B</text>
<text x="8.8" y="114.8">GP15</text>
<text x="89.7" y="114.8">GP16</text>
<text x="238.1" y="123.6">5V0</text>
<text x="235.8" y="126.1">STBY</text>
<text x="6.9" y="148.9">GP0</text>
<text x="35.8" y="149">VBUS</text>
<text x="6.4" y="154">GND</text>
<text x="6.9" y="151.5">GP1</text>
<text x="36.1" y="151.5">VSYS</text>
<text x="36.2" y="153.9">GND</text>
<text x="6.9" y="156.5">GP2</text>
<text x="6.9" y="159.1">GP3</text>
<text x="6.9" y="161.6">GP4</text>
<text x="33.6" y="156.5">3V3_EN</text>
<text x="36.1" y="159.1">3V3</text>
<text x="36.2" y="161.6">VREF</text>
<text x="198.6" y="161.6">GND</text>
<text x="6.4" y="166.6">GND</text>
<text x="6.9" y="164.1">GP5</text>
<text x="36.2" y="166.6">GND</text>
<text x="36.8" y="164.2">GP28</text>
<text x="6.9" y="169.2">GP6</text>
<text x="6.9" y="171.7">GP7</text>
<text x="36.7" y="171.8">GP26</text>
<text x="36.8" y="169.2">GP27</text>
<text x="5.8" y="179.2">GND</text>
<text x="6.9" y="174.2">GP8</text>
<text x="6.9" y="176.8">GP9</text>
<text x="36.2" y="176.7">GP22</text>
<text x="36.2" y="179.2">GND</text>
<text x="37.3" y="174.3">RUN</text>
<text x="207.5" y="176.6" transform="rotate(-90 207.5 176.6)">MP</text>
<text x="212.6" y="177.2" transform="rotate(-90 212.6 177.2)">GND</text>
<text x="226.5" y="176" transform="rotate(-90 226.5 176)">3V3</text>
<text x="229" y="177.2" transform="rotate(-90 229 177.2)">GND</text>
<text x="231.6" y="176.1" transform="rotate(-90 231.6 176.1)">GP4</text>
<text x="234.1" y="176.1" transform="rotate(-90 234.1 176.1)">GP5</text>
<text x="240.4" y="177.5" transform="rotate(-90 240.4 177.5)">GP14</text>
<text x="242.9" y="176" transform="rotate(-90 242.9 176)">5V0</text>
<text x="245.5" y="177.1" transform="rotate(-90 245.5 177.1)">GND</text>
<text x="251.8" y="177.4" transform="rotate(-90 251.8 177.4)">GP15</text>
<text x="254.3" y="176" transform="rotate(-90 254.3 176)">5V0</text>
<text x="256.8" y="177.2" transform="rotate(-90 256.8 177.2)">GND</text>
<text x="263.2" y="177.5" transform="rotate(-90 263.2 177.5)">GP18</text>
<text x="265.7" y="177.7" transform="rotate(-90 265.7 177.7)">GP19</text>
<text x="268.2" y="177.7" transform="rotate(-90 268.2 177.7)">GP20</text>
<text x="270.8" y="177.7" transform="rotate(-90 270.8 177.7)">GP21</text>
<text x="273.3" y="177.7" transform="rotate(-90 273.3 177.7)">GP22</text>
<text x="279.6" y="177.5" transform="rotate(-90 279.6 177.5)">GP26</text>
<text x="282.2" y="177.5" transform="rotate(-90 282.2 177.5)">GP27</text>
<text x="284.7" y="177.5" transform="rotate(-90 284.7 177.5)">GP28</text>
<text x="5.7" y="181.9">GP10</text>
<text x="5.8" y="184.3">GP11</text>
<text x="36.2" y="184.3">GP20</text>
<text x="36.2" y="181.7">GP21</text>
<text x="210.1" y="181.3" transform="rotate(-90 210.1 181.3)">PWR_IN</text>
<text x="5.8" y="191.8">GND</text>
<text x="5.8" y="186.8">GP12</text>
<text x="5.8" y="189.3">GP13</text>
<text x="36.2" y="189.3">GP18</text>
<text x="36.2" y="186.8">GP19</text>
<text x="36.2" y="191.8">GND</text>
<text x="5.8" y="194.4">GP14</text>
<text x="5.8" y="196.9">GP15</text>
<text x="36.2" y="196.9">GP16</text>
<text x="36.2" y="194.4">GP17</text>
</g>
<g font-size="2.7" fill="#800">
<text x="178.8" y="187">TITLE:</text>
<text x="271" y="190.3">REV:</text>
<text x="205.3" y="197.2">Company:</text>
<text x="270.8" y="197.6">Sheet:</text>
<text x="205.3" y="202.7">Date:</text>
<text x="240.4" y="202.7">Drawn By:</text>
</g>
<g font-size="2.4" fill="#800">
<text x="29" y="4.7">1</text>
<text x="78.6" y="4.7">2</text>
<text x="128.2" y="4.7">3</text>
<text x="177.8" y="4.7">4</text>
<text x="227.4" y="4.7">5</text>
<text x="2.1" y="29.9">A</text>
<text x="290.2" y="29.9">A</text>
<text x="2.1" y="79.5">B</text>
<text x="290.2" y="79.5">B</text>
<text x="2.1" y="129.1">C</text>
<text x="290.2" y="129.1">C</text>
<text x="2.1" y="178.6">D</text>
<text x="290.2" y="178.6">D</text>
<text x="29" y="206.1">1</text>
<text x="78.6" y="206.1">2</text>
<text x="128.2" y="206.1">3</text>
<text x="177.8" y="206.1">4</text>
<text x="227.4" y="206.1">5</text>
</g>
<g font-size="2.4" fill="#000080">
<text x="257" y="11.9">DRV8833</text>
<text x="257" y="9.6">U2</text>
<text x="181" y="17.4">R1</text>
<text x="193.5" y="16.5">POWER LED</text>
<text x="193.5" y="14.2">LED1</text>
<text x="181" y="19.5">1k</text>
<text x="188.7" y="27.1">5V0</text>
<text x="257" y="39.7">DRV8833</text>
<text x="257" y="37.4">U3</text>
<text x="178.8" y="42.7">C3</text>
<text x="188.7" y="46.1">3V3</text>
<text x="210.4" y="43.9">C2</text>
<text x="204.1" y="57.8">C1</text>
<text x="181.3" y="60.4">C4</text>
<text x="252.4" y="79.3">PWR_CON</text>
<text x="253.2" y="119.5">STBY</text>
<text x="280.2" y="154">AI</text>
<text x="207.1" y="157.7">PWR_IN</text>
<text x="227.5" y="157.7">I2C</text>
<text x="240.6" y="157.7">S1</text>
<text x="252" y="157.7">S2</text>
<text x="266.1" y="157.7">DI</text>
<text x="280.2" y="157.7">AI</text>
</g>
<g font-size="2.4" fill="#00f">
<text x="24.3" y="17.5">1</text>
<text x="78.9" y="17.5">40</text>
<text x="246.9" y="15">1</text>
<text x="246.9" y="17.5">2</text>
<text x="250.1" y="16">VM</text>
<text x="263.4" y="16">NC</text>
<text x="268.6" y="17.5">15</text>
<text x="268.6" y="15">16</text>
<text x="24.3" y="22.6">2</text>
<text x="27.5" y="18.5">GP0</text>
<text x="27.5" y="23.6">GP1</text>
<text x="70.5" y="18.5">VBUS</text>
<text x="70.8" y="23.6">VSYS</text>
<text x="78.9" y="22.6">39</text>
<text x="246.9" y="20">3</text>
<text x="246.9" y="22.6">4</text>
<text x="250.1" y="18.5">NC</text>
<text x="250.1" y="21">GND</text>
<text x="250.1" y="23.6">AO1</text>
<text x="260.7" y="23.6">STBY</text>
<text x="260.9" y="21">AIN1</text>
<text x="260.9" y="18.5">AIN2</text>
<text x="268.6" y="22.6">13</text>
<text x="268.6" y="20">14</text>
<text x="24.3" y="27.6">3</text>
<text x="27.5" y="28.6">GND</text>
<text x="71.7" y="28.6">GND</text>
<text x="78.9" y="27.6">38</text>
<text x="246.9" y="25.1">5</text>
<text x="246.9" y="27.6">6</text>
<text x="250.1" y="26.1">AO2</text>
<text x="250.1" y="28.6">BO2</text>
<text x="260.9" y="28.6">BIN2</text>
<text x="260.9" y="26.1">BIN1</text>
<text x="268.6" y="27.6">11</text>
<text x="268.6" y="25.1">12</text>
<text x="24.3" y="32.7">4</text>
<text x="27.5" y="33.7">GP2</text>
<text x="67.7" y="33.7">3V3_EN</text>
<text x="78.9" y="32.7">37</text>
<text x="179.7" y="32.7">2</text>
<text x="179.7" y="35.2">3</text>
<text x="182.3" y="33.9">VOUT</text>
<text x="191.4" y="33.9">VOUT</text>
<text x="199.2" y="32.7">4</text>
<text x="246.9" y="30.2">7</text>
<text x="246.9" y="32.7">8</text>
<text x="250.1" y="31.2">BO1</text>
<text x="250.1" y="33.7">GND</text>
<text x="261.4" y="33.7">GND</text>
<text x="263.4" y="31.2">NC</text>
<text x="268.6" y="32.7">9</text>
<text x="268.6" y="30.2">10</text>
<text x="24.3" y="37.7">5</text>
<text x="27.5" y="38.8">GP3</text>
<text x="72.5" y="38.8">3V3</text>
<text x="78.9" y="37.7">36</text>
<text x="182.3" y="36.5">VIN</text>
<text x="24.3" y="42.8">6</text>
<text x="24.3" y="47.9">7</text>
<text x="27.5" y="43.8">GP4</text>
<text x="71" y="43.8">VREF</text>
<text x="78.9" y="47.9">34</text>
<text x="78.9" y="42.8">35</text>
<text x="246.9" y="42.8">1</text>
<text x="246.9" y="45.3">2</text>
<text x="246.9" y="47.9">3</text>
<text x="250.1" y="43.8">VM</text>
<text x="250.1" y="46.3">NC</text>
<text x="260.9" y="46.3">AIN2</text>
<text x="263.4" y="43.8">NC</text>
<text x="268.6" y="47.9">14</text>
<text x="268.6" y="45.3">15</text>
<text x="268.6" y="42.8">16</text>
<text x="24.3" y="52.9">8</text>
<text x="27.5" y="48.9">GP5</text>
<text x="27.5" y="53.9">GND</text>
<text x="70.8" y="48.9">GP28</text>
<text x="71.7" y="53.9">GND</text>
<text x="78.9" y="52.9">33</text>
<text x="179.7" y="51.7">2</text>
<text x="182.3" y="52.9">VOUT</text>
<text x="191.4" y="52.9">VOUT</text>
<text x="199.2" y="51.7">4</text>
<text x="246.9" y="50.4">4</text>
<text x="246.9" y="52.9">5</text>
<text x="250.1" y="48.9">GND</text>
<text x="250.1" y="51.4">AO1</text>
<text x="250.1" y="53.9">AO2</text>
<text x="260.7" y="51.4">STBY</text>
<text x="260.9" y="53.9">BIN1</text>
<text x="260.9" y="48.9">AIN1</text>
<text x="268.6" y="52.9">12</text>
<text x="268.6" y="50.4">13</text>
<text x="24.3" y="58">9</text>
<text x="27.5" y="59">GP6</text>
<text x="70.8" y="59">GP27</text>
<text x="78.9" y="58">32</text>
<text x="179.7" y="54.2">3</text>
<text x="182.3" y="55.4">VIN</text>
<text x="246.9" y="55.4">6</text>
<text x="246.9" y="58">7</text>
<text x="250.1" y="56.5">BO2</text>
<text x="250.1" y="59">BO1</text>
<text x="260.9" y="56.5">BIN2</text>
<text x="263.4" y="59">NC</text>
<text x="268.6" y="58">10</text>
<text x="268.6" y="55.4">11</text>
<text x="22.8" y="63">10</text>
<text x="27.5" y="64.1">GP7</text>
<text x="70.8" y="64.1">GP26</text>
<text x="78.9" y="63">31</text>
<text x="246.9" y="60.5">8</text>
<text x="250.1" y="61.5">GND</text>
<text x="261.4" y="61.5">GND</text>
<text x="268.6" y="60.5">9</text>
<text x="22.8" y="68.1">11</text>
<text x="27.5" y="69.1">GP8</text>
<text x="72" y="69.1">RUN</text>
<text x="78.9" y="68.1">30</text>
<text x="22.8" y="73.2">12</text>
<text x="27.5" y="74.2">GP9</text>
<text x="70.8" y="74.2">GP22</text>
<text x="78.9" y="73.2">29</text>
<text x="22.8" y="78.2">13</text>
<text x="22.8" y="83.3">14</text>
<text x="27.5" y="79.2">GND</text>
<text x="71.7" y="79.2">GND</text>
<text x="78.9" y="83.3">27</text>
<text x="78.9" y="78.2">28</text>
<text x="22.8" y="88.3">15</text>
<text x="27.5" y="84.3">GP10</text>
<text x="27.5" y="89.3">GP11</text>
<text x="70.8" y="89.3">GP20</text>
<text x="70.8" y="84.3">GP21</text>
<text x="78.9" y="88.3">26</text>
<text x="22.8" y="93.4">16</text>
<text x="27.5" y="94.4">GP12</text>
<text x="70.8" y="94.4">GP19</text>
<text x="78.9" y="93.4">25</text>
<text x="22.8" y="98.5">17</text>
<text x="27.5" y="99.5">GP13</text>
<text x="70.8" y="99.5">GP18</text>
<text x="78.9" y="98.5">24</text>
<text x="22.8" y="103.5">18</text>
<text x="27.5" y="104.5">GND</text>
<text x="71.7" y="104.5">GND</text>
<text x="78.9" y="103.5">23</text>
<text x="22.8" y="108.6">19</text>
<text x="22.8" y="113.6">20</text>
<text x="27.5" y="109.6">GP14</text>
<text x="70.8" y="109.6">GP17</text>
<text x="78.9" y="113.6">21</text>
<text x="78.9" y="108.6">22</text>
<text x="27.5" y="114.6">GP15</text>
<text x="48" y="118.4" transform="rotate(-90 48 118.4)">SWCLK</text>
<text x="53.1" y="118.4" transform="rotate(-90 53.1 118.4)">GND</text>
<text x="58.1" y="118.4" transform="rotate(-90 58.1 118.4)">SWD</text>
<text x="70.8" y="114.6">GP16</text>
<text x="47" y="123.2" transform="rotate(-90 47 123.2)">41</text>
<text x="52.1" y="123.2" transform="rotate(-90 52.1 123.2)">42</text>
<text x="57.1" y="123.2" transform="rotate(-90 57.1 123.2)">43</text>
</g>
<g font-size="2.4">
<text x="179.7" y="30.2">1</text>
<text x="182.3" y="31.4">GND</text>
<text x="179.7" y="49.1">1</text>
<text x="182.3" y="50.4">GND</text>
<text x="253.9" y="84.3">1</text>
<text x="253.9" y="86.8">3</text>
<text x="253.9" y="89.3">5</text>
<text x="261.5" y="84.3">2</text>
<text x="261.5" y="86.8">4</text>
<text x="261.5" y="89.3">6</text>
<text x="253.9" y="91.9">7</text>
<text x="253.9" y="94.4">9</text>
<text x="260" y="94.4">10</text>
<text x="261.5" y="91.9">8</text>
<text x="253.9" y="96.9">11</text>
<text x="260" y="96.9">12</text>
<text x="253.9" y="104.5">1</text>
<text x="253.9" y="107.1">3</text>
<text x="261.5" y="104.5">2</text>
<text x="261.5" y="107.1">4</text>
<text x="253.9" y="109.6">5</text>
<text x="253.9" y="112.1">7</text>
<text x="261.5" y="109.6">6</text>
<text x="261.5" y="112.1">8</text>
<text x="253.9" y="123.5">1</text>
<text x="253.9" y="126">2</text>
<text x="26.7" y="149">1</text>
<text x="52" y="149">1</text>
<text x="26.7" y="151.6">2</text>
<text x="26.7" y="154.1">3</text>
<text x="52" y="151.6">2</text>
<text x="52" y="154.1">3</text>
<text x="26.7" y="156.6">4</text>
<text x="26.7" y="159.2">5</text>
<text x="26.7" y="161.7">6</text>
<text x="52" y="156.6">4</text>
<text x="52" y="159.2">5</text>
<text x="52" y="161.7">6</text>
<text x="240.3" y="161.9" transform="rotate(-90 240.3 161.9)">1</text>
<text x="242.8" y="161.9" transform="rotate(-90 242.8 161.9)">2</text>
<text x="245.3" y="161.9" transform="rotate(-90 245.3 161.9)">3</text>
<text x="251.6" y="161.9" transform="rotate(-90 251.6 161.9)">1</text>
<text x="254.2" y="161.9" transform="rotate(-90 254.2 161.9)">2</text>
<text x="256.7" y="161.9" transform="rotate(-90 256.7 161.9)">3</text>
<text x="279.5" y="161.9" transform="rotate(-90 279.5 161.9)">1</text>
<text x="282" y="161.9" transform="rotate(-90 282 161.9)">2</text>
<text x="284.5" y="161.9" transform="rotate(-90 284.5 161.9)">3</text>
<text x="26.7" y="164.2">7</text>
<text x="26.7" y="166.8">8</text>
<text x="52" y="164.2">7</text>
<text x="52" y="166.8">8</text>
<text x="209.9" y="162.7" transform="rotate(-90 209.9 162.7)">1</text>
<text x="212.4" y="162.7" transform="rotate(-90 212.4 162.7)">2</text>
<text x="226.1" y="162.3" transform="rotate(-90 226.1 162.3)">1</text>
<text x="229.1" y="162.3" transform="rotate(-90 229.1 162.3)">2</text>
<text x="231.7" y="162.3" transform="rotate(-90 231.7 162.3)">3</text>
<text x="234.2" y="162.3" transform="rotate(-90 234.2 162.3)">4</text>
<text x="263.3" y="162.3" transform="rotate(-90 263.3 162.3)">1</text>
<text x="265.8" y="162.3" transform="rotate(-90 265.8 162.3)">2</text>
<text x="268.3" y="162.3" transform="rotate(-90 268.3 162.3)">3</text>
<text x="270.9" y="162.3" transform="rotate(-90 270.9 162.3)">4</text>
<text x="273.4" y="162.3" transform="rotate(-90 273.4 162.3)">5</text>
<text x="26.7" y="169.3">9</text>
<text x="26.7" y="171.8">10</text>
<text x="52" y="169.3">9</text>
<text x="52" y="171.8">10</text>
<text x="26.7" y="174.3">11</text>
<text x="26.7" y="176.9">12</text>
<text x="26.7" y="179.4">13</text>
<text x="52" y="174.3">11</text>
<text x="52" y="176.9">12</text>
<text x="52" y="179.4">13</text>
<text x="26.7" y="181.9">14</text>
<text x="26.7" y="184.5">15</text>
<text x="52" y="181.9">14</text>
<text x="52" y="184.5">15</text>
<text x="26.7" y="187">16</text>
<text x="26.7" y="189.5">17</text>
<text x="52" y="187">16</text>
<text x="52" y="189.5">17</text>
<text x="26.7" y="192">18</text>
<text x="26.7" y="194.6">19</text>
<text x="26.7" y="197.1">20</text>
<text x="52" y="192">18</text>
<text x="52" y="194.6">19</text>
<text x="52" y="197.1">20</text>
</g>
</svg>
